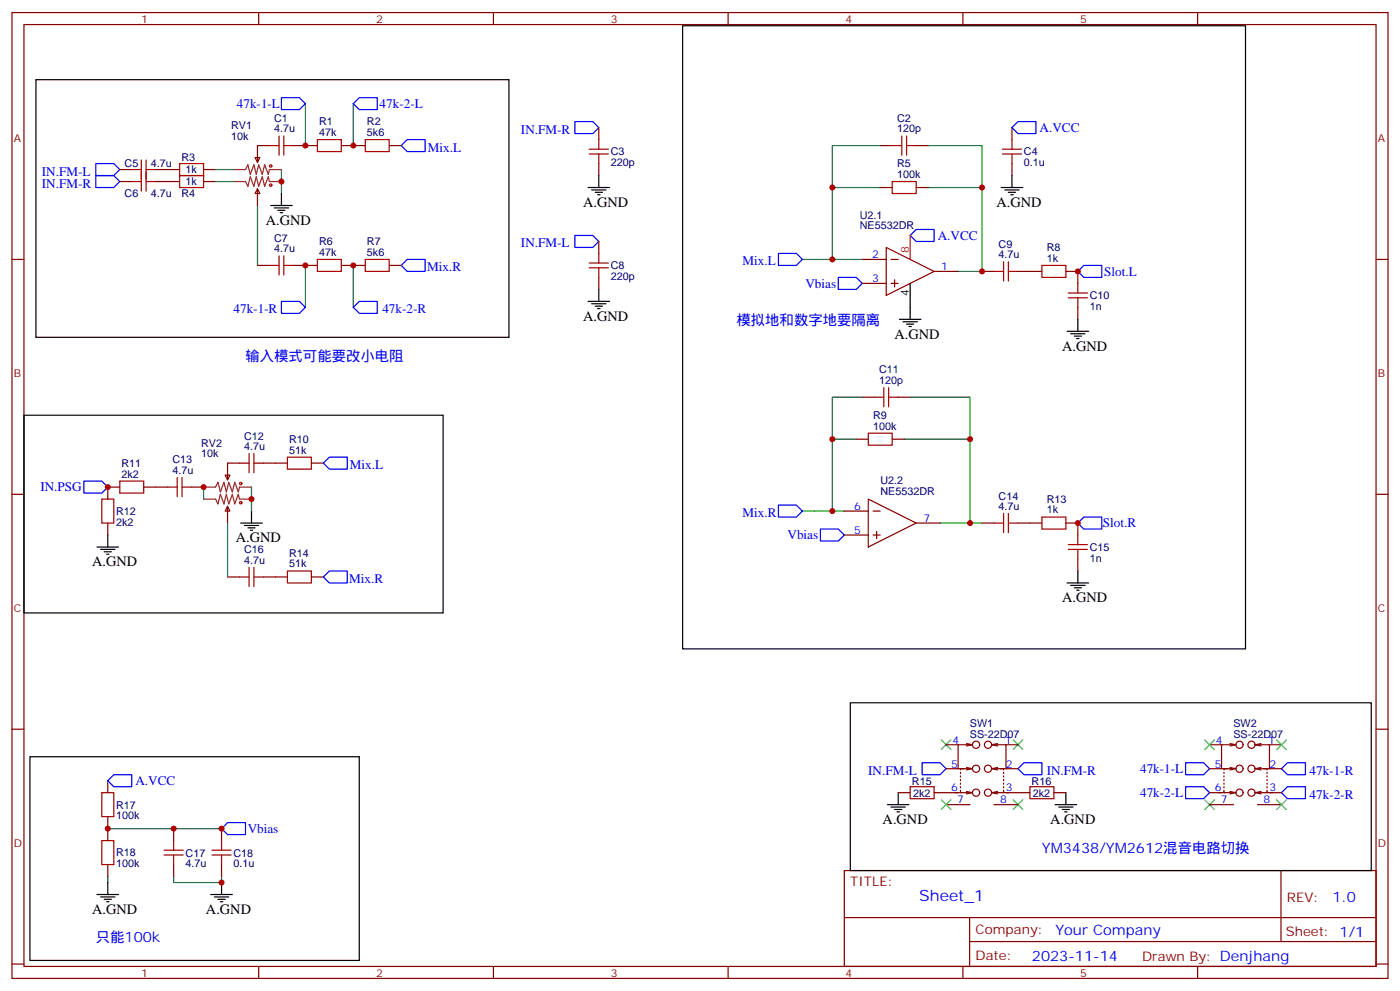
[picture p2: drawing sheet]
<svg xmlns="http://www.w3.org/2000/svg" width="412mm" height="292mm" viewBox="0 0 412 292" stroke-linecap="round" stroke-linejoin="round" font-family="sans-serif">
<g fill="none" stroke="#870000" stroke-width=".35">
<path d="M3.5 3.7h405.4v284.3h-405.4zM7.1 7.2h398.2v277.3h-398.2zM76.2 3.7v3.5M145.3 3.7v3.5M214.5 3.7v3.5M283.6 3.7v3.5M352.8 3.7v3.5M176.4 37.6v3.5M298.1 37.6v3.5M35.3 49.9h3.5M35.3 53.4h3.5M45.9 49.9h7"/>
<path d="M45.9 53.4h7M60 49.9h3.5M60 53.4h3.5M75.1 46.4h1.5l-.8 1.4zM75.8 55.6l.8 1.4h-1.5zM75.8 55.6v4.9M79.4 42.9h-3.6v4.9M86.4 42.9h7.1M100.5 42.9h7.1M114.7 42.9h3.5M176.4 48.2v3.5M259.3 42.9h3.5"/>
<path d="M259.3 55.2h3.5M269.9 42.9h3.5M269.9 55.2h3.5M298.1 48.2v3.5M3.5 76.4h3.6M75.8 78.1h3.6M86.4 78.1h7.1M100.5 78.1h7.1M114.7 78.1h3.5M176.4 71.1v3.5M254 76.4h7.1M261.1 72.8l14.1 7.1-14.1 7.1z"/>
<path d="M262.5 76.4h2.1M275.2 79.9h7M289.3 79.9h3.5M299.9 79.9h7M314 79.9h3.5v3.5M405.3 76.4h3.6M176.4 81.7v3.5M254 83.4h7.1M262.5 83.4h2.1M263.5 82.4v2.1M317.5 90.5v3.5M254 116.9h3.5"/>
<path d="M264.6 116.9h3.5M66.3 139.9h1.4l-.7 1.4zM70.6 136.3h-3.6v5M77.6 136.3h7.1M91.7 136.3h3.5M252.2 129.3h3.6M262.8 129.3h3.5M3.5 145.5h3.6M31.7 154v3.5M35.3 143.4h-3.6v3.5M42.3 143.4h7.1M56.4 143.4h3.6"/>
<path d="M67 149l.7 1.5h-1.4zM67 149v5M248.7 150.5h7.1M248.7 157.5h7.1M255.8 146.9l14.1 7.1-14.1 7zM257.2 150.5h2.1M257.2 157.5h2.1M258.2 156.5v2.1M269.9 154h7M289.3 154h3.5M299.9 154h7M314 154h3.5v3.5"/>
<path d="M405.3 145.5h3.6M67 169.9h3.6M77.6 169.9h7.1M91.7 169.9h3.5M317.5 164.6v3.5M3.5 214.7h3.6M278.7 219.3h3.5M284.7 218.9l1.8 .4M286.5 219.3h-4.3v7M286.5 219.3l-1.8 .3M292.1 219.3h4.2v7M292.1 219.3l1.8 .3"/>
<path d="M293.9 218.9l-1.8 .4M296.3 219.3h3.6M356.3 219.3h3.5M362.3 218.9l1.8 .4M364.1 219.3h-4.3v7M364.1 219.3l-1.8 .3M369.7 219.3h4.2v7M369.7 219.3l1.8 .3M371.5 218.9l-1.8 .4M373.9 219.3h3.6M405.3 214.7h3.6M31.7 229.8v3.6"/>
<path d="M264.6 233.4h3.5M275.2 233.4h7.9M278.7 226.3h5.3M278.7 236.9h7.1M282.9 232.7v.7h2.9M282.9 227.4v.3M282.9 228.4v.4M282.9 229.5v.3M282.9 230.5v.4M282.9 231.6v.4M284.7 233l1.8 .4-1.8 .3M284.7 226l1.8 .3-1.8 .4"/>
<path d="M285.8 226.3h-2.9v.4M292.1 226.3l1.8 .4M292.1 233.4l1.8 .3M292.8 226.3h2.8v.4M292.8 236.9h7.1M293.9 226l-1.8 .3M293.9 233l-1.8 .4M294.6 226.3h5.3M295.5 233.4h7.9M295.6 232.7v.7h-2.8M295.6 227.4v.3M295.6 228.4v.4"/>
<path d="M295.6 229.5v.3M295.6 230.5v.4M295.6 231.6v.4M310.4 233.4h3.6M356.3 226.3h5.3M356.3 233.4h4.4M356.3 236.9h7.1M360.5 232.7v.7h2.9M360.5 227.4v.3M360.5 228.4v.4M360.5 229.5v.3M360.5 230.5v.4"/>
<path d="M360.5 231.6v.4M362.3 233l1.8 .4-1.8 .3M362.3 226l1.8 .3-1.8 .4M363.4 226.3h-2.9v.4M369.7 226.3l1.8 .4M369.7 233.4l1.8 .3M370.4 226.3h2.8v.4M370.4 236.9h7.1M371.5 226l-1.8 .3M371.5 233l-1.8 .4M372.2 226.3h5.3M373.1 233.4h4.4"/>
<path d="M373.2 232.7v.7h-2.8M373.2 227.4v.3M373.2 228.4v.4M373.2 229.5v.3M373.2 230.5v.4M373.2 231.6v.4M31.7 240.4v7.1M31.7 254.5v3.6M51.2 243.9v3.6M51.2 254.5v3.6M65.3 243.9v3.6M65.3 254.5v3.6"/>
<path d="M248.7 256.3h156.6v28.2h-156.6zM377.3 256.3v20.9M248.7 270.1h156.5M285.6 277.2h119.6M285.6 270.1v14.2M3.5 283.8h3.6M76.2 284.5v3.5M145.3 284.5v3.5M214.5 284.5v3.5M283.6 284.5v3.5M352.8 284.5v3.5M405.3 283.8h3.6"/>
<circle cx="287.5" cy="219.3" r="1.06"/>
<circle cx="291" cy="219.3" r="1.06"/>
<circle cx="365.1" cy="219.3" r="1.06"/>
<circle cx="368.7" cy="219.3" r="1.06"/>
<circle cx="287.5" cy="226.3" r="1.06"/>
<circle cx="287.5" cy="233.4" r="1.06"/>
<circle cx="291" cy="233.4" r="1.06"/>
<circle cx="291" cy="226.3" r="1.06"/>
<circle cx="365.1" cy="233.4" r="1.06"/>
<circle cx="365.1" cy="226.3" r="1.06"/>
<circle cx="368.7" cy="233.4" r="1.06"/>
<circle cx="368.7" cy="226.3" r="1.06"/>
</g>
<g fill="none" stroke="#008700" stroke-width=".35">
<path d="M90 30.5v12.4M104.1 30.5v12.4M63.5 49.9h5.3M63.5 53.4h5.3M82.9 49.9v7.1M259.3 55.2h-14.1v21.2M259.3 42.9h-14.1v12.3M273.4 55.2h15.9v24.7h-7.1M273.4 42.9h15.9v12.3M75.8 60.5v17.6M90 78.1v12.4M104.1 78.1v12.4"/>
<path d="M236.4 76.4h17.6M254 116.9h-8.8v12.4M268.1 116.9h17.7v12.4M252.2 129.3h-7v21.2M266.3 129.3h19.5v24.7h-8.9M60 143.4v3.5M67 154v15.9M74.1 143.4v7.1M236.4 150.5h12.3M285.8 154h3.5M31.7 243.9h33.6M31.7 258.1v1.7"/>
<path d="M51.2 258.1v1.7h14.1v-1.7"/>
</g>
<g fill="none" stroke="#a10000" stroke-width=".35">
<path d="M38.8 49.9h2.8M38.8 53.4h2.8M41.6 47.1v9.2M43 49.9h2.9M43 47.1v9.2M43 53.4h2.9M52.9 48.2h7.1v3.5h-7.1zM52.9 51.7h7.1v3.5h-7.1zM79.4 42.9h2.8M82.2 40v5.7M83.6 42.9h2.8M83.6 40v5.7"/>
<path d="M93.5 41.1h7v3.5h-7zM107.6 41.1h7.1v3.5h-7.1zM173.6 45.3h5.6M173.6 43.9h5.6M176.4 41.1v2.8M176.4 45.3v2.9M262.8 53.4h7.1v3.6h-7.1zM262.8 42.9h2.8M265.6 40v5.7M267.1 42.9h2.8M267.1 40v5.7M295.3 45.3h5.6"/>
<path d="M295.3 43.9h5.6M298.1 41.1v2.8M298.1 45.3v2.9M79.4 78.1h2.8M82.2 75.3v5.7M83.6 75.3v5.7M83.6 78.1h2.8M93.5 76.4h7v3.5h-7zM107.6 76.4h7.1v3.5h-7.1zM173.6 78.8h5.6M173.6 77.4h5.6M176.4 74.6v2.8"/>
<path d="M176.4 78.8v2.9M292.8 79.9h2.8M295.6 77.1v5.6M297 77.1v5.6M297 79.9h2.9M306.9 78.1h7.1v3.6h-7.1zM314.7 87.7h5.6M314.7 86.3h5.6M317.5 83.4v2.9M317.5 87.7v2.8M257.5 116.9h2.8M260.3 114.1v5.7"/>
<path d="M261.8 116.9h2.8M261.8 114.1v5.7M70.6 136.3h2.8M73.4 133.5v5.7M74.8 136.3h2.8M74.8 133.5v5.7M84.7 134.6h7v3.5h-7zM255.8 127.5h7v3.6h-7zM30 146.9h3.5v7.1h-3.5zM35.3 141.6h7v3.6h-7zM49.4 143.4h2.8M52.2 140.6v5.6"/>
<path d="M53.6 143.4h2.8M53.6 140.6v5.6M292.8 154h2.8M295.6 151.2v5.6M297 154h2.9M297 151.2v5.6M306.9 152.2h7.1v3.6h-7.1zM317.5 157.5v2.8M70.6 169.9h2.8M73.4 167v5.7M74.8 167v5.7M74.8 169.9h2.8"/>
<path d="M84.7 168.1h7v3.5h-7zM314.7 161.7h5.6M314.7 160.3h5.6M317.5 161.7v2.9M30 233.4h3.5v7h-3.5zM268.1 231.6h7.1v3.5h-7.1zM303.4 231.6h7v3.5h-7zM30 247.5h3.5v7h-3.5zM48.3 251.7h5.7M48.3 250.3h5.7M51.2 247.5v2.8M51.2 251.7v2.8"/>
<path d="M62.4 251.7h5.7M62.4 250.3h5.7M65.3 247.5v2.8M65.3 251.7v2.8"/>
<circle cx="79.7" cy="48.9" r=".35"/>
<circle cx="79.7" cy="54.5" r=".35"/>
<circle cx="70.9" cy="148" r=".35"/>
<circle cx="70.9" cy="142.3" r=".35"/>
</g>
<g fill="none" stroke="#00f" stroke-width=".35">
<path d="M82.9 28.8h5.3l1.8 1.7-1.8 1.8h-5.3zM105.8 28.8h5.3v3.5h-5.3l-1.7-1.8zM169.3 35.8h5.3l1.8 1.8-1.8 1.7h-5.3zM299.9 35.8h5.3v3.5h-5.3l-1.8-1.7zM28.2 48.2h5.3l1.8 1.7-1.8 1.8h-5.3zM28.2 51.7h5.3l1.8 1.7-1.8 1.8h-5.3zM119.9 41.1h5.3v3.5h-5.3l-1.7-1.7zM119.9 76.4h5.3v3.5h-5.3l-1.7-1.8zM169.3 69.3h5.3l1.8 1.8-1.8 1.7h-5.3zM229.3 74.6h5.3l1.8 1.8-1.8 1.7h-5.3zM269.9 67.6h5.3v3.5h-5.3l-1.8-1.8zM317.5 79.9l1.8-1.8h5.3v3.6h-5.3z"/>
<path d="M82.9 88.7h5.3l1.8 1.8-1.8 1.8h-5.3zM104.1 90.5l1.7-1.8h5.3v3.6h-5.3zM246.9 81.7h5.3l1.8 1.7-1.8 1.8h-5.3zM97 134.6h5.3v3.5h-5.3l-1.8-1.8zM24.7 141.6h5.3l1.7 1.8-1.7 1.8h-5.3zM229.3 148.7h5.3l1.8 1.8-1.8 1.7h-5.3zM241.7 155.8h5.2l1.8 1.7-1.8 1.8h-5.2zM317.5 154l1.8-1.8h5.3v3.6h-5.3zM97 168.1h5.3v3.5h-5.3l-1.8-1.7zM31.7 229.8l1.8-1.7h5.3v3.5h-5.3zM271.6 224.5h5.3l1.8 1.8-1.8 1.8h-5.3zM299.9 226.3l1.7-1.8h5.3v3.6h-5.3z"/>
<path d="M349.2 231.6h5.3l1.8 1.8-1.8 1.7h-5.3zM349.2 224.5h5.3l1.8 1.8-1.8 1.8h-5.3zM377.5 226.3l1.7-1.8h5.3v3.6h-5.3zM379.2 231.6h5.3v3.5h-5.3l-1.7-1.7zM67 242.2h5.3v3.5h-5.3l-1.7-1.8z"/>
</g>
<g fill="none" stroke="#000" stroke-width=".35">
<path d="M201.1 7.6h165.8v183.4h-165.8zM10.6 23.5h139.3v75.8h-139.3zM82.9 57v3.5M173.2 55.2h6.4M174.3 55.9h4.2M175.3 56.6h2.1M176 57.3h.7M176.4 51.7v3.5M294.9 55.2h6.4M296 55.9h4.2M297 56.6h2.2M297.7 57.3h.7"/>
<path d="M298.1 51.7v3.5M79.7 60.5h6.4M80.8 61.2h4.2M81.8 61.9h2.2M82.5 62.6h.8M173.2 88.7h6.4M174.3 89.4h4.2M175.3 90.1h2.1M176 90.8h.7M176.4 85.2v3.5M264.9 94h6.4M266 94.7h4.2"/>
<path d="M267.1 95.4h2.1M267.8 96.1h.7M268.1 83.4v10.6M314.3 97.5h6.4M315.4 98.2h4.2M316.4 99h2.2M317.1 99.7h.8M317.5 94v3.5M7.1 122.2h123.4v58.2h-123.4zM31.7 157.5v3.5M70.9 154h6.4M72 154.7h4.2"/>
<path d="M73 155.4h2.1M73.7 156.1h.7M74.1 150.5v3.5M28.6 161h6.3M29.6 161.7h4.3M30.7 162.5h2.1M31.4 163.2h.7M314.3 171.6h6.4M315.4 172.3h4.2M316.4 173h2.2M317.1 173.7h.8M317.5 168.1v3.5"/>
<path d="M250.5 206.9h153.4v49.4h-153.4zM8.8 222.8h97v60h-97zM261.4 236.9h6.4M262.5 237.6h4.2M263.5 238.3h2.1M264.2 239h.7M264.6 233.4v3.5M310.8 236.9h6.3M311.9 237.6h4.2M312.9 238.3h2.1M313.6 239h.7M314 233.4v3.5"/>
<path d="M31.7 259.8v3.5M65.3 259.8v3.5M28.6 263.3h6.3M29.6 264.1h4.3M30.7 264.8h2.1M31.4 265.5h.7M62.1 263.3h6.3M63.1 264.1h4.3M64.2 264.8h2.1M64.9 265.5h.7"/>
</g>
<g fill="none" stroke="#3c3" stroke-width=".35">
<path d="M277.3 217.8l2.8 2.9M280.1 217.8l-2.8 2.9M298.4 217.8l2.9 2.9M301.3 217.8l-2.9 2.9M354.9 217.8l2.8 2.9M357.7 217.8l-2.8 2.9M376.1 217.8l2.8 2.9M378.9 217.8l-2.8 2.9M277.3 235.5l2.8 2.8M280.1 235.5l-2.8 2.8M298.4 235.5l2.9 2.8M301.3 235.5l-2.9 2.8"/>
<path d="M354.9 235.5l2.8 2.8M357.7 235.5l-2.8 2.8M376.1 235.5l2.8 2.8M378.9 235.5l-2.8 2.8"/>
</g>
<path d="M68.8 49.9h3.5l.7-1.4 .7 2.8 1.1-2.8 .7 2.8 .7-2.8 1.1 2.8 .7-2.8 1 2.8 .4-1.4h3.5M68.8 53.4h3.5l.7 1.5 .7-2.9 1.1 2.9 .7-2.9 .7 2.9 1.1-2.9 .7 2.9 1-2.9 .4 1.4h3.5M60 143.4h3.5l.7-1.4 .7 2.8 1.1-2.8 .7 2.8 .7-2.8 1 2.8 .7-2.8 1.1 2.8 .4-1.4h3.5M60 146.9h3.5l.7 1.4 .7-2.8 1.1 2.8 .7-2.8 .7 2.8 1-2.8 .7 2.8 1.1-2.8 .4 1.4h3.5" fill="none" stroke="#8c2424" stroke-width=".35"/>
<path d="M268.1 69.3v7.1" fill="none" stroke="#f00" stroke-width=".35"/>
<g fill="#c00">
<circle cx="285.8" cy="154" r=".88"/>
<circle cx="289.3" cy="79.9" r=".88"/>
<circle cx="245.2" cy="76.4" r=".88"/>
<circle cx="245.2" cy="55.2" r=".88"/>
<circle cx="289.3" cy="55.2" r=".88"/>
<circle cx="245.2" cy="150.5" r=".88"/>
<circle cx="245.2" cy="129.3" r=".88"/>
<circle cx="285.8" cy="129.3" r=".88"/>
<circle cx="74.1" cy="146.9" r=".88"/>
<circle cx="31.8" cy="143.4" r=".88"/>
<circle cx="60" cy="143.4" r=".88"/>
<circle cx="65.3" cy="243.9" r=".88"/>
<circle cx="65.3" cy="259.8" r=".88"/>
<circle cx="31.8" cy="243.9" r=".88"/>
<circle cx="90" cy="78.1" r=".88"/>
<circle cx="90" cy="42.9" r=".88"/>
<circle cx="104.1" cy="42.9" r=".88"/>
<circle cx="104.1" cy="78.1" r=".88"/>
<circle cx="82.9" cy="53.4" r=".88"/>
<circle cx="51.2" cy="243.9" r=".88"/>
<circle cx="317.5" cy="79.9" r=".88"/>
<circle cx="317.5" cy="154" r=".88"/>
</g>
<text font-size="4.6" fill="#00f" x="270.8" y="265.3">Sheet_1</text>
<g font-size="4.2">
<text x="171.8" y="60.9">A.GND</text>
<text x="293.5" y="60.9">A.GND</text>
<text x="78.3" y="66.1">A.GND</text>
<text x="171.8" y="94.4">A.GND</text>
<text x="263.5" y="99.7">A.GND</text>
<text x="312.9" y="103.2">A.GND</text>
<text x="69.5" y="159.6">A.GND</text>
<text x="27.2" y="166.7">A.GND</text>
<text x="312.9" y="177.3">A.GND</text>
<text x="260" y="242.5">A.GND</text>
<text x="309.4" y="242.5">A.GND</text>
<text x="27.2" y="269">A.GND</text>
<text x="60.7" y="269">A.GND</text>
</g>
<g font-size="4.2" fill="#00f">
<text x="217" y="95.8">模拟地和数字地要隔离</text>
<text x="72.3" y="106.4">输入模式可能要改小电阻</text>
<text x="306.9" y="251">YM3438/YM2612混音电路切换</text>
<text x="392.5" y="265.6">1.0</text>
<text x="310.9" y="275.1">Your Company</text>
<text x="28.2" y="277.5">只能100k</text>
<text x="304" y="282.9">2023-11-14</text>
</g>
<g font-size="3.9" fill="#00f">
<text x="69.8" y="31.8">47k-1-L</text>
<text x="111.8" y="31.8">47k-2-L</text>
<text x="153.5" y="39.3">IN.FM-R</text>
<text x="306.2" y="38.8">A.VCC</text>
<text x="126" y="44.6">Mix.L</text>
<text x="12.3" y="51.7">IN.FM-L</text>
<text x="12.3" y="55.2">IN.FM-R</text>
<text x="276.2" y="70.6">A.VCC</text>
<text x="153.5" y="72.8">IN.FM-L</text>
<text x="125.8" y="79.9">Mix.R</text>
<text x="218.7" y="78.1">Mix.L</text>
<text x="325.3" y="81.2">Slot.L</text>
<text x="237.3" y="84.7">Vbias</text>
<text x="68.8" y="92.3">47k-1-R</text>
<text x="112.6" y="92.3">47k-2-R</text>
<text x="103.1" y="138.1">Mix.L</text>
<text x="11.9" y="144.7">IN.PSG</text>
<text x="218.7" y="152.2">Mix.R</text>
<text x="324.9" y="155.2">Slot.R</text>
<text x="232" y="158.8">Vbias</text>
<text x="102.9" y="171.6">Mix.R</text>
<text x="335.9" y="227.6">47k-1-L</text>
<text x="39.9" y="231.1">A.VCC</text>
<text x="255.8" y="228.1">IN.FM-L</text>
<text x="308.3" y="228.1">IN.FM-R</text>
<text x="385.8" y="228.1">47k-1-R</text>
<text x="335.9" y="234.6">47k-2-L</text>
<text x="385.8" y="235.1">47k-2-R</text>
<text x="73" y="245.2">Vbias</text>
</g>
<g font-size="3.9" fill="#800">
<text x="250.5" y="260.9">TITLE:</text>
<text x="379.1" y="265.6">REV:</text>
<text x="287.4" y="275.1">Company:</text>
<text x="378.7" y="275.7">Sheet: 1/1</text>
<text x="287.4" y="282.8">Date:</text>
<text x="336.4" y="282.8">Drawn By: Denjhang</text>
</g>
<g font-size="3.2" fill="#800">
<text x="41.6" y="6.7">1</text>
<text x="110.8" y="6.7">2</text>
<text x="179.9" y="6.7">3</text>
<text x="249.1" y="6.7">4</text>
<text x="318.2" y="6.7">5</text>
<text x="4.1" y="41.8">A</text>
<text x="405.9" y="41.8">A</text>
<text x="4.1" y="110.9">B</text>
<text x="405.9" y="110.9">B</text>
<text x="4.1" y="180.1">C</text>
<text x="405.9" y="180.1">C</text>
<text x="4.1" y="249.2">D</text>
<text x="405.9" y="249.2">D</text>
<text x="41.6" y="287.5">1</text>
<text x="110.8" y="287.5">2</text>
<text x="179.9" y="287.5">3</text>
<text x="249.1" y="287.5">4</text>
<text x="318.2" y="287.5">5</text>
</g>
<g font-size="3.2" fill="#000080">
<text x="80.7" y="35.9">C1</text>
<text x="264.2" y="35.8">C2</text>
<text x="68.1" y="41.1">10k</text>
<text x="68.1" y="38">RV1</text>
<text x="80.7" y="39">4.7u</text>
<text x="94" y="40">47k</text>
<text x="94" y="36.9">R1</text>
<text x="108.1" y="40">5k6</text>
<text x="108.1" y="36.9">R2</text>
<text x="264.2" y="39">120p</text>
<text x="53.4" y="47.5">R3</text>
<text x="179.9" y="45.8">C3</text>
<text x="301.6" y="45.8">C4</text>
<text x="36.7" y="49.3">C5</text>
<text x="44.4" y="49.3">4.7u</text>
<text x="54.7" y="51.1">1k</text>
<text x="179.9" y="48.9">220p</text>
<text x="264.2" y="52.4">100k</text>
<text x="264.2" y="49.2">R5</text>
<text x="301.6" y="48.9">0.1u</text>
<text x="36.7" y="58.1">C6</text>
<text x="44.4" y="58.1">4.7u</text>
<text x="53.4" y="58.1">R4</text>
<text x="54.7" y="54.6">1k</text>
<text x="253.3" y="64.4">U2.1</text>
<text x="80.7" y="71.2">C7</text>
<text x="253.3" y="67.6">NE5532DR</text>
<text x="80.7" y="74.3">4.7u</text>
<text x="94" y="75.3">47k</text>
<text x="94" y="72.1">R6</text>
<text x="108.1" y="75.3">5k6</text>
<text x="108.1" y="72.1">R7</text>
<text x="294.2" y="76">4.7u</text>
<text x="294.2" y="73">C9</text>
<text x="308.3" y="77.1">1k</text>
<text x="308.3" y="74">R8</text>
<text x="179.9" y="82.4">220p</text>
<text x="179.9" y="79.3">C8</text>
<text x="321" y="88.1">C10</text>
<text x="321" y="91.3">1n</text>
<text x="259" y="113.1">120p</text>
<text x="259" y="109.9">C11</text>
<text x="257.2" y="123.2">R9</text>
<text x="59.3" y="131.4">RV2</text>
<text x="71.9" y="129.4">C12</text>
<text x="85.2" y="130.4">R10</text>
<text x="257.2" y="126.5">100k</text>
<text x="35.8" y="137.4">R11</text>
<text x="50.8" y="136.3">C13</text>
<text x="59.3" y="134.6">10k</text>
<text x="71.9" y="132.5">4.7u</text>
<text x="85.2" y="133.5">51k</text>
<text x="35.8" y="140.6">2k2</text>
<text x="50.8" y="139.5">4.7u</text>
<text x="259.3" y="142.5">U2.2</text>
<text x="259.3" y="145.7">NE5532DR</text>
<text x="294.2" y="147.1">C14</text>
<text x="308.3" y="148.1">R13</text>
<text x="34.2" y="154.8">2k2</text>
<text x="34.2" y="151.6">R12</text>
<text x="294.2" y="150.1">4.7u</text>
<text x="308.3" y="151.2">1k</text>
<text x="71.9" y="166">4.7u</text>
<text x="71.9" y="162.9">C16</text>
<text x="85.2" y="167">51k</text>
<text x="85.2" y="163.9">R14</text>
<text x="321" y="165.4">1n</text>
<text x="321" y="162.2">C15</text>
<text x="285.7" y="214.1">SW1</text>
<text x="363.3" y="214.1">SW2</text>
<text x="285.7" y="217.1">SS-22D07</text>
<text x="363.3" y="217.1">SS-22D07</text>
<text x="268.6" y="231">R15</text>
<text x="303.9" y="231">R16</text>
<text x="34.2" y="238">R17</text>
<text x="269" y="234.5">2k2</text>
<text x="304.3" y="234.5">2k2</text>
<text x="34.2" y="241.3">100k</text>
<text x="34.2" y="255.4">100k</text>
<text x="34.2" y="252.1">R18</text>
<text x="54.7" y="255.4">4.7u</text>
<text x="54.7" y="252.2">C17</text>
<text x="68.8" y="255.4">0.1u</text>
<text x="68.8" y="252.2">C18</text>
</g>
<g font-size="3.2" fill="#00f">
<text x="256.9" y="76">2</text>
<text x="256.9" y="83.1">3</text>
<text x="277.3" y="79.6">1</text>
<text x="251.6" y="150.1">6</text>
<text x="272" y="153.6">7</text>
<text x="251.6" y="157.2">5</text>
<text x="280.6" y="218.9">4</text>
<text x="296" y="218.9">1</text>
<text x="358.2" y="218.9">4</text>
<text x="373.6" y="218.9">1</text>
<text x="280.2" y="226">5</text>
<text x="296.3" y="226">2</text>
<text x="357.8" y="226">5</text>
<text x="373.9" y="226">2</text>
<text x="280.2" y="233">6</text>
<text x="296.3" y="233">3</text>
<text x="357.8" y="233">6</text>
<text x="373.9" y="233">3</text>
<text x="282" y="236.5">7</text>
<text x="294.6" y="236.5">8</text>
<text x="359.6" y="236.5">7</text>
<text x="372.2" y="236.5">8</text>
</g>
<text font-size="3.2" fill="#f00" x="267.8" y="74.6" transform="rotate(-90 267.8 74.6)">8</text>
<text font-size="3.2" x="267.8" y="87.2" transform="rotate(-90 267.8 87.2)">4</text>
</svg>
